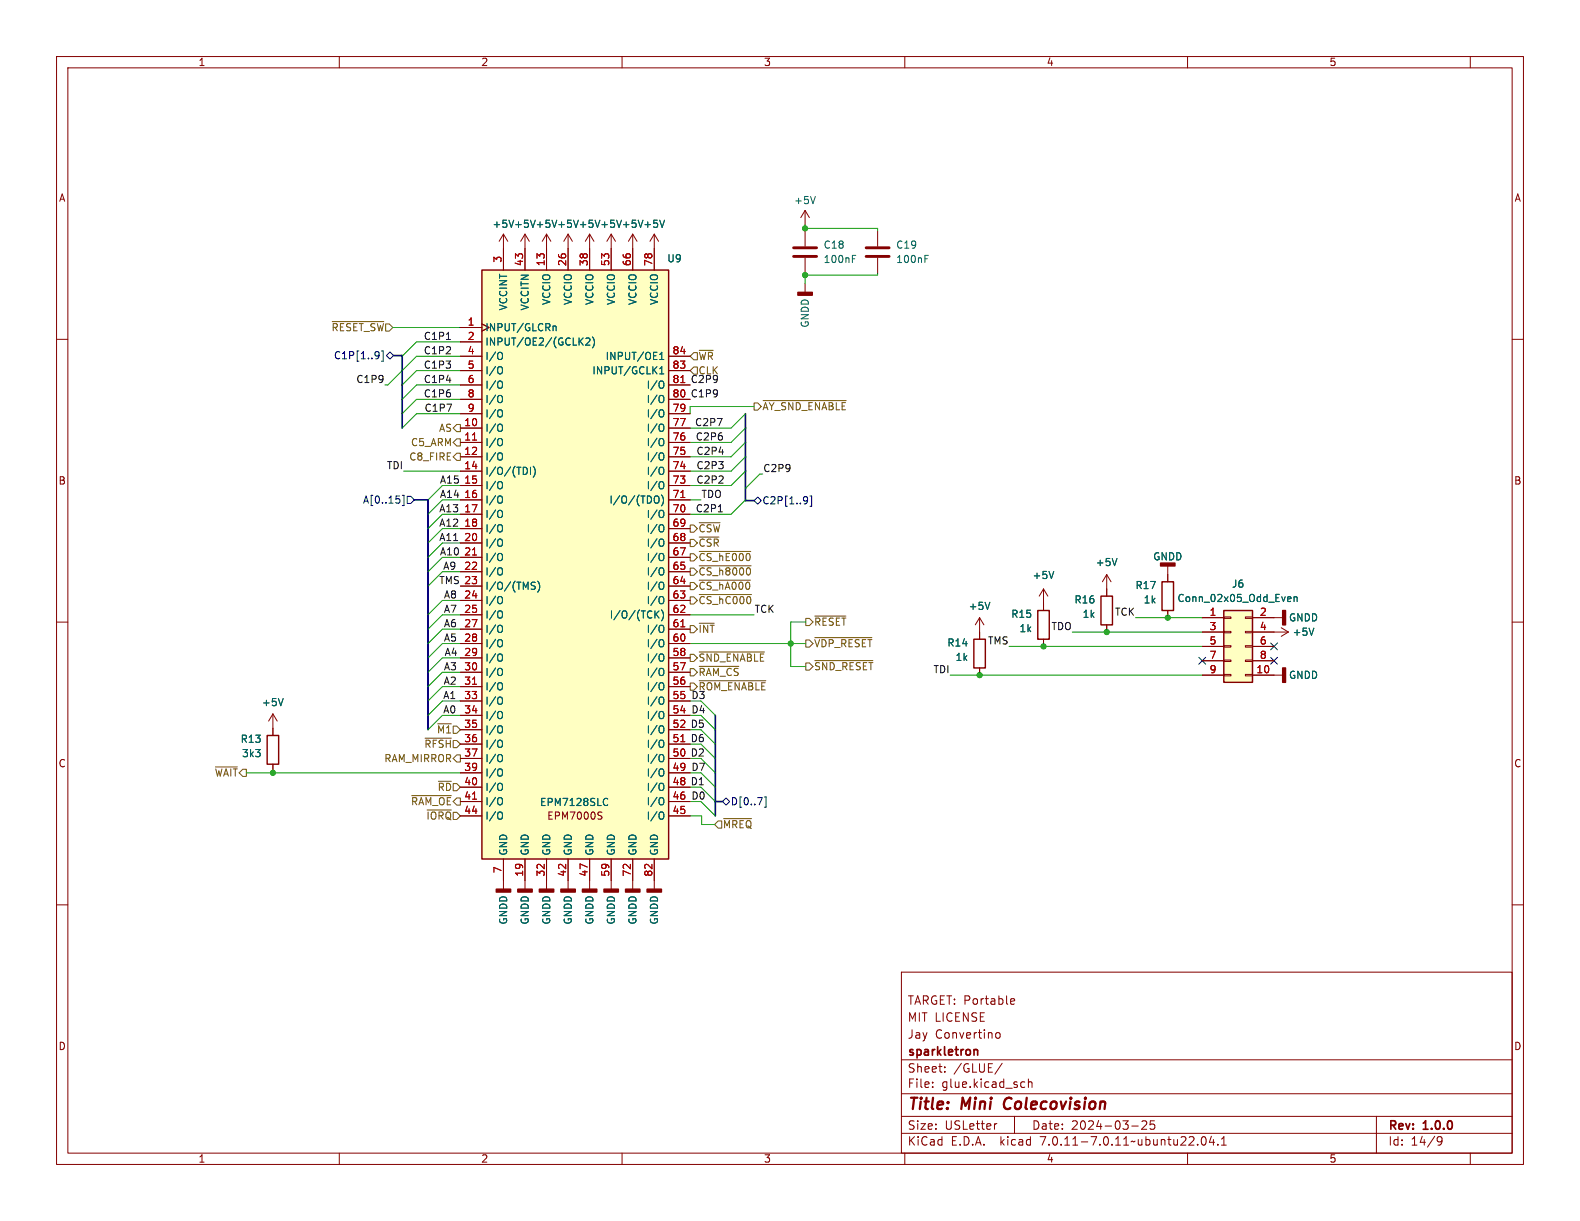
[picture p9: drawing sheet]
<svg xmlns="http://www.w3.org/2000/svg" width="279mm" height="216mm" viewBox="0 0 279 216" stroke-linecap="round" stroke-linejoin="round" font-family="sans-serif">
<g fill="none" stroke="#840000" stroke-width=".18">
<path d="M10 10h259.4v195.9h-259.4zM12 12h255.4v191.9h-255.4zM60 10v2M110 10v2M160 10v2M210 10v2M260 10v2M142.4 37.2v2.6M142.4 37.2l-.8 1.3M142.4 37.2l.7 1.3M10 60h2M81.4 57.9h3.8"/>
<path d="M85.2 57.3l1.3 .6-1.3 .6M89 41.4v6.4M89 41.4l-.7 1.3M89 41.4l.8 1.3M92.8 41.4v6.4M92.8 41.4l-.7 1.3M92.8 41.4l.8 1.3M96.6 41.4v6.4M96.6 41.4l-.7 1.3M96.6 41.4l.8 1.3M100.5 41.4v6.4M100.5 41.4l-.8 1.3"/>
<path d="M100.5 41.4l.7 1.3M104.3 41.4v6.4M104.3 41.4l-.8 1.3M104.3 41.4l.7 1.3M108.1 41.4v6.4M108.1 41.4l-.8 1.3M108.1 41.4l.7 1.3M111.9 41.4l-.8 1.3M111.9 41.4v6.4M111.9 41.4l.7 1.3M115.7 41.4v6.4M115.7 41.4l-.8 1.3"/>
<path d="M115.7 41.4l.8 1.3M142.4 40.8v2.8M142.4 45.6v2.8M142.4 50.2v1.5M155.2 40.8v2.8M155.2 45.6v2.8M267.4 60h2M81.4 75.7h3.8M81.4 78.2h3.8M81.4 60.5h3.8M81.4 63h3.8M81.4 65.5h3.8"/>
<path d="M81.4 68.1h3.8M81.4 73.2h3.8M81.4 70.6h3.8M118.2 75.7h3.8M118.2 78.2h3.8M118.2 63h3.8M118.2 65.5h3.8M118.2 68.1h3.8M118.2 73.2h3.8M118.2 70.6h3.8M81.4 80.8h3.8M81.4 83.3h3.8"/>
<path d="M81.4 85.9h3.8M81.4 88.4h3.8M81.4 90.9h3.8M81.4 93.5h3.8M81.4 96h3.8M81.4 98.6h3.8M118.2 80.8h3.8M118.2 83.3h3.8M118.2 85.9h3.8M118.2 88.4h3.8M118.2 90.9h3.8M118.2 93.5h3.8"/>
<path d="M118.2 96h3.8M118.2 98.6h3.8M10 110h2M81.4 101.1h3.8M81.4 103.6h3.8M81.4 106.2h3.8M81.4 108.7h3.8M81.4 111.3h3.8M81.4 113.8h3.8M81.4 116.3h3.8M81.4 118.9h3.8M118.2 101.1h3.8"/>
<path d="M118.2 103.6h3.8M118.2 106.2h3.8M118.2 108.7h3.8M118.2 111.3h3.8M118.2 113.8h3.8M118.2 116.3h3.8M118.2 118.9h3.8M173.2 109.2v3.8M173.2 118.1v1.3M173.2 109.2l-.7 1.3M173.2 109.2l.8 1.3M184.5 104.1l-.7 1.3"/>
<path d="M184.5 104.1v3.9M184.5 113v1.3M184.5 104.1l.8 1.3M195.7 101.6l-.8 1.3M195.7 101.6v3.8M195.7 110.5v1.3M195.7 101.6l.8 1.3M206.5 100.1v2.8M206.5 108v1.2M212.6 109.2h3.8M212.6 119.4h3.8M212.6 111.8h3.8"/>
<path d="M212.6 114.3h3.8M212.6 116.8h3.8M216.4 119.3h1.3v.2h-1.3zM216.4 116.7h1.3v.3h-1.3zM216.4 114.2h1.3v.2h-1.3zM216.4 111.6h1.3v.3h-1.3zM216.4 109.1h1.3v.2h-1.3zM220.2 119.3h1.3v.2h-1.3zM220.2 116.7h1.3v.3h-1.3zM220.2 114.2h1.3v.2h-1.3zM220.2 111.6h1.3v.3h-1.3zM220.2 109.1h1.3v.2h-1.3z"/>
<path d="M221.5 109.2h5.3M221.5 119.4h5.3M221.5 111.8h6.3M221.5 114.3h3.8M221.5 116.8h3.8M226.6 111l1.2 .8M227.8 111.8l-1.2 .7M267.4 110h2M48.3 126.2l-.8 1.3M48.3 126.2v3.8M48.3 135.1v1.3M48.3 126.2l.7 1.3"/>
<path d="M81.4 121.4h3.8M81.4 124h3.8M81.4 126.5h3.8M81.4 129h3.8M81.4 131.6h3.8M81.4 134.1h3.8M81.4 136.7h3.8M81.4 139.2h3.8M118.2 121.4h3.8M118.2 124h3.8M118.2 126.5h3.8M118.2 129h3.8"/>
<path d="M118.2 131.6h3.8M118.2 134.1h3.8M118.2 136.7h3.8M118.2 139.2h3.8M10 160h2M81.4 141.7h3.8M81.4 144.3h3.8M89 151.9v5.3M92.8 151.9v5.3M96.6 151.9v5.3M100.5 151.9v5.3M104.3 151.9v5.3"/>
<path d="M106 144.2l.3 .1 .1 .3-.2 .3h-.3M106 143.6h.4M108.1 151.9v5.3M111.9 151.9v5.3M115.7 151.9v5.3M118.2 141.7h3.8M118.2 144.3h3.8M267.4 160h2M159.4 171.9h108v32h-108zM178.7 177.4l.2 .2 .5-.1M178.7 176.8l.2-.2h.3l.2 .2v.1l-.7 .2M159.4 197.4h108"/>
<path d="M159.4 193.4h108M159.4 187.4h108M164.9 192.1v.2M164.9 191.4v.1M167.1 189.4v.2M167.1 188.7v.1M176.1 182.9l.3-.3 .3 .1 .2 .2v.4l-.2 .2-.3 .1-.3-.3M176.3 198.7l-.3 .1M177.2 188l-1.3 1.9M179.4 197.4v3M180.8 191.3l.4 .1M181.2 192.2l-.4 .1"/>
<path d="M181.9 191.4l.2-.1 .3 .1 .1 .9M181.9 190.8v1.5M200.1 199.1h1.2M201.9 198.3l.6-.1 .2 .1 .1 .3-.9 1.1h.9M204.1 198.2h-.7v.7l.2-.1h.5l.1 .2-.1 .5-.2 .2-.5-.2M243.4 197.4v6.5M60 203.9v2M110 203.9v2M159.4 200.4h108M160 203.9v2M210 203.9v2M211.8 202.3v.2"/>
<path d="M212.6 201.1l.2-.1a.81 .81 0 0 1 .6 .6 .81 .81 0 0 1-.3 .8l-.2 .1a.81 .81 0 0 1-.3-1.4zM214.2 200.9l-.3 1.1h.9M214.6 201.5v1M215.4 202.3v.2M216 202.5h.9M216 201.4l.4-.4v1.5M254.1 201.3l.3-.3 .5 .1a.99 .99 0 0 1-.3 1.4h-.3M254.1 201.6l.3 .3 .5-.1 .1-.2M260 203.9v2"/>
</g>
<path d="M177.8 194.4a1.27 1.27 0 0 0 0 1.6" fill="none" stroke="#840000" stroke-width=".4"/>
<path d="M172.3 185.6h.5l.1 1" fill="none" stroke="#840000" stroke-width=".3"/>
<g fill="#ffffc2" stroke="#ffffc2" stroke-width=".18">
<path d="M85.2 47.8h33v104.1h-33z"/>
<path d="M216.4 108h5.1v12.7h-5.1z"/>
</g>
<path d="M85.2 47.8h33v104.1h-33zM172.2 113h2v5.1h-2zM183.5 108h2v5h-2zM194.7 105.4h2v5.1h-2zM205.5 102.9h2v5.1h-2zM216.4 108h5.1v12.7h-5.1zM47.2 130h2.1v5.1h-2.1z" fill="none" stroke="#840000" stroke-width=".25"/>
<g fill="none" stroke="#006464" stroke-width=".18">
<path d="M117.5 38.9l-.4 1.3M144.2 34.7l-.4 1.3M97.9 57.7h.4v.8M103.1 59.8l-.7 .7M103.6 59.9l.5-.1 .2 .3-.8 .9h.8M104.8 59.6a1.46 1.46 0 0 1 0 1.9M150.7 45.8h.5M150.7 45.2h.6M163.6 45.8h.4M163.6 45.2h.6M88.5 75l.2 .1a.81 .81 0 0 1-.2 1.2M88.5 62.3l.2 .1a.81 .81 0 0 1-.2 1.2"/>
<path d="M88.5 64.8l.2 .1a.81 .81 0 0 1-.2 1.2M88.5 67.4h.2a.81 .81 0 0 1-.2 1.3M88.5 69.9l.2 .1a.81 .81 0 0 1-.2 1.2M88.5 72.5h.2a.81 .81 0 0 1-.2 1.2M88.5 77.5l.2 .1a.81 .81 0 0 1-.2 1.2M102.6 60.3l.5 .7M116.7 66.1h.7M116.7 62.7l.3-.4v1.3M116.7 65.2l.3-.4v1.3M116.7 63.6h.7M117.1 67.4h.1a.81 .81 0 0 1-.1 1.3M117.1 69.9l.1 .1a.81 .81 0 0 1-.1 1.2"/>
<path d="M117.1 72.5h.1a.81 .81 0 0 1-.1 1.2M117.1 75l.1 .1a.81 .81 0 0 1-.1 1.2M117.1 77.5l.1 .1a.81 .81 0 0 1-.1 1.2M88.5 80.1h.2a.81 .81 0 0 1-.2 1.3M88.5 85.2h.2a.81 .81 0 0 1-.2 1.2M88.5 87.7l.2 .1a.81 .81 0 0 1-.2 1.2M88.5 90.2l.2 .1a.81 .81 0 0 1-.2 1.2M88.5 92.8h.2a.81 .81 0 0 1-.2 1.3M88.5 95.3l.2 .1a.81 .81 0 0 1-.2 1.2M88.5 97.9h.2a.81 .81 0 0 1-.2 1.2M93 82.7l.3 .5-.3 .6M93.8 82.6v1.3"/>
<path d="M94.3 82.4a1.46 1.46 0 0 1 0 2M115.9 87.8l.1-.1a.43 .43 0 0 1 .5 .4v.4a.42 .42 0 0 1-.2 .4 .42 .42 0 0 1-.4 0M117 87.5a1.46 1.46 0 0 1 0 2M117.1 80.1h.1a.81 .81 0 0 1-.1 1.3M117.1 82.6l.1 .1a.81 .81 0 0 1-.1 1.2M117.1 85.2h.1a.81 .81 0 0 1-.1 1.2M117.1 90.2l.1 .1a.81 .81 0 0 1-.1 1.2M117.1 92.8h.1a.81 .81 0 0 1-.1 1.3M117.1 95.3l.1 .1a.81 .81 0 0 1-.1 1.2M117.1 97.9h.1a.81 .81 0 0 1-.1 1.2M197.5 98.8l-.4 1.2M88.5 100.4l.2 .1a.81 .81 0 0 1-.2 1.2"/>
<path d="M88.5 105.5h.2a.81 .81 0 0 1-.2 1.3M88.5 108l.2 .1a.81 .81 0 0 1-.2 1.2M88.5 110.6h.2a.81 .81 0 0 1-.2 1.2M88.5 113.1l.2 .1a.81 .81 0 0 1-.2 1.2M88.5 115.6l.2 .1a.81 .81 0 0 1-.2 1.2M88.5 118.2h.2a.81 .81 0 0 1-.2 1.3M93.9 103.3l.8 .5-.3 .4h-.5M94.7 103l-.5-.1-.3 .3M95.1 102.8a1.46 1.46 0 0 1 0 1.9M115.8 108v1.3M116 108.6l.5 .7M116.5 108l-.7 .7"/>
<path d="M117 107.8a1.46 1.46 0 0 1 0 2M117.1 100.4l.1 .1a.81 .81 0 0 1-.1 1.2M117.1 102.9l.1 .1a.81 .81 0 0 1-.1 1.2M117.1 105.5h.1a.81 .81 0 0 1-.1 1.3M117.1 110.6h.1a.81 .81 0 0 1-.1 1.2M117.1 113.1l.1 .1a.81 .81 0 0 1-.1 1.2M117.1 115.6l.1 .1a.81 .81 0 0 1-.1 1.2M117.1 118.2h.1a.81 .81 0 0 1-.1 1.3M175 106.5l-.4 1.3M186.3 101l-.4 1.3M227.9 105.5l.3 .1 .1 .2-.6 .1M228.2 106.3l-.3 .1"/>
<path d="M228.8 105.6l.2-.1 .3 .1 .1 .8M228.8 105.5v.9M232.3 111.1l-.4 1.2M50.1 123.5l-.4 1.3M88.5 120.7l.2 .1a.81 .81 0 0 1-.2 1.2M88.5 123.3h.2a.81 .81 0 0 1-.2 1.2M88.5 125.8l.2 .1a.81 .81 0 0 1-.2 1.2M88.5 128.3l.2 .1a.81 .81 0 0 1-.2 1.2M88.5 130.9h.2a.81 .81 0 0 1-.2 1.3M88.5 133.4l.2 .1a.81 .81 0 0 1-.2 1.2M88.5 136h.2a.81 .81 0 0 1-.2 1.2M88.5 138.5l.2 .1a.81 .81 0 0 1-.2 1.2"/>
<path d="M117.1 120.7l.1 .1a.81 .81 0 0 1-.1 1.2M117.1 123.3h.1a.81 .81 0 0 1-.1 1.2M117.1 125.8l.1 .1a.81 .81 0 0 1-.1 1.2M117.1 128.3l.1 .1a.81 .81 0 0 1-.1 1.2M117.1 130.9h.1a.81 .81 0 0 1-.1 1.3M117.1 133.4l.1 .1a.81 .81 0 0 1-.1 1.2M117.1 136h.1a.81 .81 0 0 1-.1 1.2M117.1 138.5l.1 .1a.81 .81 0 0 1-.1 1.2M88.5 141l.2 .1a.81 .81 0 0 1-.2 1.2M88.5 143.6h.2a.81 .81 0 0 1-.2 1.3M107.1 141.2l.4 .1M107.5 142.3l-.4 .1"/>
<path d="M117.1 143.6h.1a.81 .81 0 0 1-.1 1.3M117.1 141l.1 .1a.81 .81 0 0 1-.1 1.2"/>
</g>
<path d="M83.6 77.8h.7M120.4 67.7h.7M83.6 98.1h.7M120.4 88h.7M120.4 110.8h.7M83.6 121h.7M120.4 131.2h.7M83.6 141.3h.7" fill="none" stroke="#a90000" stroke-width=".18"/>
<g fill="#840000" stroke="#840000" stroke-width=".25">
<path d="M99.2 157.2h2.5v.5h-2.5z"/>
<path d="M91.6 157.2h2.5v.5h-2.5z"/>
<path d="M114.4 157.2h2.6v.5h-2.6z"/>
<path d="M106.8 157.2h2.5v.5h-2.5z"/>
<path d="M95.4 157.2h2.5v.5h-2.5z"/>
<path d="M87.8 157.2h2.5v.5h-2.5z"/>
<path d="M103 157.2h2.5v.5h-2.5z"/>
<path d="M110.6 157.2h2.6v.5h-2.6z"/>
<path d="M226.8 108h.5v2.5h-.5z"/>
<path d="M226.8 118.1h.5v2.6h-.5z"/>
<path d="M141.1 51.7h2.5v.5h-2.5z"/>
<path d="M205.2 99.6h2.6v.5h-2.6z"/>
</g>
<path d="M140.3 45.3h4.1M140.3 43.8h4.1M153.2 45.3h4M153.2 43.8h4" fill="none" stroke="#840000" stroke-width=".51"/>
<g fill="none" stroke="#725600" stroke-width=".18">
<path d="M58.8 56.9h9.1M80.1 78.2l.7-.6h.6v1.3h-.6zM80.8 75.1h.6v1.2h-.6l-.7-.6zM122.7 62.4h.6v1.2h-.6l-.7-.6zM122.7 64.9h.6v1.3h-.6l-.7-.7zM123.6 61.9h2.5M133.3 71.2h.7l.6 .7-.6 .6h-.7zM134.9 70.8h14.7M80.8 80.1h.6v1.3h-.6l-.7-.6zM122 95.4h.7l.6 .6-.6 .6h-.7zM122 92.8h.7l.6 .7-.6 .6h-.7zM122 97.9h.7l.6 .7-.6 .6h-.7z"/>
<path d="M123.6 95h3.5M123.6 92.4h3.7M123.6 97.5h9.2M122 115.7h.7l.6 .6-.6 .7h-.7zM122 118.2h.7l.6 .7-.6 .6h-.7zM122 110.6h.7l.6 .7-.6 .6h-.7zM122 103h.7l.6 .6-.6 .7h-.7zM122 100.5h.7l.6 .6-.6 .6h-.7zM122 105.5h.7l.6 .7-.6 .6h-.7zM123.6 115.3h11.6M123.6 117.8h7M123.6 110.2h2.7"/>
<path d="M123.6 102.6h9.1M123.6 100h9.2M123.6 105.1h9.3M142.5 109.3h.6l.7 .7-.7 .6h-.6zM142.5 113.2h.6l.7 .6-.7 .6h-.6zM142.5 117.2h.6l.7 .7-.7 .6h-.6zM144.1 108.9h5.5M144.1 112.7h10.1M144.1 116.8h10.3M38.1 135.6h3.9M75.2 130.5h4.6M77.4 128h2.4"/>
<path d="M77.5 138.1h2.3M80.8 133.5h.6v1.2h-.6l-.7-.6zM122 120.8h.7l.6 .6-.6 .6h-.7zM123.6 120.4h11.8M72.8 140.7h7M75.5 143.2h4.3M127 145.2h.6v1.2h-.6l-.6-.6zM128 144.8h4.9"/>
</g>
<g fill="none" stroke="#000084" stroke-width=".18">
<path d="M66.8 62.2l.2 .1a1.03 1.03 0 0 1-.2 1.1M67 62.7l-.2 .3M67.5 62.1h.3v1.8h-.3M68.3 62.9l.7-.7 .6 .7-.6 .6zM70.7 88.3v.6M71.1 87.6h.3v1.8h-.3M72 87.8h.6l.7 .6-.7 .6h-.6zM133.3 88.5l.7-.6 .6 .6-.6 .7zM142.6 87.8l.1 .1a1.03 1.03 0 0 1-.1 1.1M142.8 88.4l-.2 .2M143.2 87.7h.3v1.8h-.3M212 116.2l1.2 1.2"/>
<path d="M213.2 116.2l-1.2 1.2M224.7 113.7l1.2 1.2M224.7 116.2l1.2 1.2M225.9 113.7l-1.2 1.2M225.9 116.2l-1.2 1.2M127.8 141.7l.6-.6 .6 .6-.6 .7zM135.2 140.9h.3v1.8h-.3"/>
</g>
<path d="M78.9 60h.8M127 90.5h.8" fill="none" stroke="#0f0f0f" stroke-width=".18"/>
<path d="M69.6 62.9h1.5v12.8M131.8 73.2v15.3h1.5M73.2 88.4h2.5v40.6M126.5 126.5v17.8M126.5 141.7h1.3" fill="none" stroke="#000084" stroke-width=".3"/>
<g fill="none" stroke="#009600" stroke-width=".18">
<path d="M142.4 39.8v1M69.5 57.9h11.9M142.4 48.4v1.8M142.4 40.4h12.8v.4M155.2 48.4v.2h-12.8M81.4 70.6h-7.7l-2.6 2.6M81.4 73.2h-7.7l-2.6 2.5M81.4 60.5h-7.7l-2.6 2.5M81.4 63h-7.7l-5.1 5.1h-.5M81.4 68.1h-7.7l-2.6 2.5M81.4 65.5h-7.7l-2.6 2.6M131.8 78.2l-2.5 2.6h-7.3"/>
<path d="M131.8 73.2l-2.5 2.5h-7.3M131.8 75.7l-2.5 2.5h-7.3M133.3 71.9h-11.3v1.3M71.4 83.3h10M81.4 90.9h-3.2l-2.5 2.6M81.4 85.9h-3.2l-2.5 2.5M81.4 88.4h-3.2l-2.5 2.5M81.4 93.5h-3.2l-2.5 2.5M81.4 96h-3.2l-2.5 2.6M81.4 98.6h-3.2l-2.5 2.5M122 88.4h2M131.8 88.4l-2.5 2.5h-7.3"/>
<path d="M131.8 83.3l-2.5 2.6h-7.3M131.8 80.8l-2.5 2.5h-7.3M134.4 83.8l-2.6 2.6M81.4 111.3h-3.2l-2.5 2.5M81.4 101.1h-3.2l-2.5 2.5M81.4 108.7h-3.2l-2.5 2.6M81.4 113.8h-3.2l-2.5 2.5M81.4 106.2h-3.2l-2.5 2.5M81.4 116.3h-3.2l-2.5 2.6M81.4 118.9h-3.2l-2.5 2.5M122 108.7h11.3M122 113.8h20.5"/>
<path d="M142.5 110h-2.7v7.9h2.7M168 119.4h44.6M178.4 114.3h34.2M189.6 111.8h23M200.8 109.2h11.8M43.6 136.7h37.8M48.3 136.4v.3M81.4 124h-3.2l-2.5 2.5M81.4 121.4h-3.2l-2.5 2.6M81.4 126.5h-3.2l-2.5 2.5M124 124l2.5 2.5M124 134.1l2.5 2.6"/>
<path d="M124 136.7l2.5 2.5M124 131.6l2.5 2.5M124 129l2.5 2.6M124 126.5l2.5 2.5M124 139.2l2.5 2.5M122 144.3h2.1v1.5h2.3M124 141.7l2.5 2.6"/>
</g>
<g fill="#009600" stroke="#009600" stroke-width=".18">
<circle cx="139.8" cy="113.8" r=".46"/>
<circle cx="142.4" cy="48.6" r=".46"/>
<circle cx="142.4" cy="40.4" r=".46"/>
<circle cx="48.3" cy="136.7" r=".46"/>
<circle cx="173.2" cy="119.4" r=".46"/>
<circle cx="184.5" cy="114.3" r=".46"/>
<circle cx="206.5" cy="109.2" r=".46"/>
<circle cx="195.7" cy="111.8" r=".46"/>
</g>
<g font-size="2.8" fill="#840000">
<text x="160.4" y="196.8">Title:</text>
<text x="170.1" y="196.8">Mini</text>
<text x="178.4" y="196.8">Colecovision</text>
</g>
<g font-size="2.1" fill="#840000">
<text x="160.4" y="177.9">TARGET: Portable</text>
<text x="160.4" y="183.9">Jay</text>
<text x="160.4" y="180.9">MIT LICENSE</text>
<text x="165.3" y="183.9">Convertino</text>
<text x="160.4" y="189.9">Sheet:</text>
<text x="160.4" y="187.1">sparkletron</text>
<text x="168.6" y="189.9">/GLUE/</text>
<text x="160.4" y="192.6">File:</text>
<text x="166.5" y="192.6">glue.kicad_sch</text>
<text x="160.4" y="202.8">KiCad</text>
<text x="160.4" y="200">Size:</text>
<text x="167.1" y="200">USLetter</text>
<text x="168.1" y="202.8">E.D.A.</text>
<text x="177" y="202.8">kicad</text>
<text x="182.4" y="200">Date:</text>
<text x="184.2" y="202.8">7.0.11-7.0.11~ubuntu22.04.1</text>
<text x="189.4" y="200">2024-03-25</text>
<text x="245.4" y="200.2">Rev:</text>
<text x="245.4" y="202.8">Id:</text>
<text x="249.5" y="202.8">14/9</text>
<text x="251.8" y="200.2">1.0.0</text>
</g>
<g font-size="1.8" fill="#840000">
<text x="35" y="11.9">1</text>
<text x="85" y="11.9">2</text>
<text x="135" y="11.9">3</text>
<text x="185" y="11.9">4</text>
<text x="235" y="11.9">5</text>
<text x="10.3" y="35.9">A</text>
<text x="267.7" y="35.9">A</text>
<text x="10.3" y="85.9">B</text>
<text x="267.7" y="85.9">B</text>
<text x="10.3" y="135.9">C</text>
<text x="267.7" y="135.9">C</text>
<text x="96.7" y="145.1">EPM7000S</text>
<text x="10.3" y="185.9">D</text>
<text x="267.7" y="185.9">D</text>
<text x="35" y="205.8">1</text>
<text x="85" y="205.8">2</text>
<text x="135" y="205.8">3</text>
<text x="185" y="205.8">4</text>
<text x="235" y="205.8">5</text>
</g>
<g font-size="1.8" fill="#006464">
<text x="87" y="40.5">+5V +5V +5V +5V +5V +5V +5V +5V</text>
<text x="140.3" y="36.3">+5V</text>
<text x="117.9" y="46.6">U9</text>
<text x="145.6" y="46.7">100nF</text>
<text x="145.6" y="44.2">C18</text>
<text x="158.4" y="46.7">100nF</text>
<text x="158.4" y="44.2">C19</text>
<text x="85.7" y="58.8">INPUT/GLCRn</text>
<text x="89.9" y="55" transform="rotate(-90 89.9 55)">VCCINT</text>
<text x="93.7" y="55" transform="rotate(-90 93.7 55)">VCCITN</text>
<text x="97.5" y="54" transform="rotate(-90 97.5 54)">VCCIO</text>
<text x="101.3" y="54" transform="rotate(-90 101.3 54)">VCCIO</text>
<text x="105.1" y="54" transform="rotate(-90 105.1 54)">VCCIO</text>
<text x="108.9" y="54" transform="rotate(-90 108.9 54)">VCCIO</text>
<text x="112.8" y="54" transform="rotate(-90 112.8 54)">VCCIO</text>
<text x="116.6" y="54" transform="rotate(-90 116.6 54)">VCCIO</text>
<text x="143.2" y="58" transform="rotate(-90 143.2 58)">GNDD</text>
<text x="85.7" y="61.3">INPUT/OE2/(GCLK2)</text>
<text x="85.7" y="63.9">I/O</text>
<text x="107" y="63.9">INPUT/OE1</text>
<text x="85.7" y="66.4">I/O</text>
<text x="85.7" y="68.9">I/O</text>
<text x="85.7" y="71.5">I/O</text>
<text x="104.6" y="66.4">INPUT/GCLK1</text>
<text x="114.3" y="71.5">I/O</text>
<text x="114.3" y="68.9">I/O</text>
<text x="85.7" y="76.6">I/O</text>
<text x="85.7" y="74">I/O</text>
<text x="114.3" y="76.6">I/O</text>
<text x="114.3" y="74">I/O</text>
<text x="85.7" y="79.1">I/O</text>
<text x="85.7" y="81.6">I/O</text>
<text x="114.3" y="81.6">I/O</text>
<text x="114.3" y="79.1">I/O</text>
<text x="85.7" y="84.2">I/O/(TDI)</text>
<text x="85.7" y="86.7">I/O</text>
<text x="85.7" y="89.3">I/O</text>
<text x="107.7" y="89.3">I/O/(TDO)</text>
<text x="114.3" y="86.7">I/O</text>
<text x="114.3" y="84.2">I/O</text>
<text x="85.7" y="91.8">I/O</text>
<text x="85.7" y="94.3">I/O</text>
<text x="114.3" y="94.3">I/O</text>
<text x="114.3" y="91.8">I/O</text>
<text x="85.7" y="96.9">I/O</text>
<text x="85.7" y="99.4">I/O</text>
<text x="85.7" y="102">I/O</text>
<text x="114.3" y="102">I/O</text>
<text x="114.3" y="99.4">I/O</text>
<text x="114.3" y="96.9">I/O</text>
<text x="193.7" y="100.3">+5V</text>
<text x="203.8" y="99.3">GNDD</text>
<text x="85.7" y="104.5">I/O/(TMS)</text>
<text x="85.7" y="107">I/O</text>
<text x="114.3" y="107">I/O</text>
<text x="114.3" y="104.5">I/O</text>
<text x="182.5" y="102.6">+5V</text>
<text x="189.9" y="106.9">R16</text>
<text x="200.7" y="104.4">R17</text>
<text x="202.1" y="106.9">1k</text>
<text x="208.1" y="106.7">Conn_02x05_Odd_Even</text>
<text x="217.8" y="104.1">J6</text>
<text x="85.7" y="109.6">I/O</text>
<text x="85.7" y="112.1">I/O</text>
<text x="107.7" y="109.6">I/O/(TCK)</text>
<text x="114.3" y="112.1">I/O</text>
<text x="171.2" y="108.1">+5V</text>
<text x="178.7" y="109.4">R15</text>
<text x="180.2" y="112">1k</text>
<text x="191.4" y="109.4">1k</text>
<text x="227.8" y="110.1">GNDD</text>
<text x="228.5" y="112.6">+5V</text>
<text x="85.7" y="114.7">I/O</text>
<text x="85.7" y="117.2">I/O</text>
<text x="85.7" y="119.7">I/O</text>
<text x="114.3" y="119.7">I/O</text>
<text x="114.3" y="117.2">I/O</text>
<text x="114.3" y="114.7">I/O</text>
<text x="167.4" y="114.5">R14</text>
<text x="168.9" y="117.1">1k</text>
<text x="46.2" y="125.1">+5V</text>
<text x="85.7" y="122.3">I/O</text>
<text x="85.7" y="124.8">I/O</text>
<text x="114.3" y="124.8">I/O</text>
<text x="114.3" y="122.3">I/O</text>
<text x="227.8" y="120.2">GNDD</text>
<text x="42.5" y="131.5">R13</text>
<text x="85.7" y="127.4">I/O</text>
<text x="85.7" y="129.9">I/O</text>
<text x="114.3" y="129.9">I/O</text>
<text x="114.3" y="127.4">I/O</text>
<text x="42.7" y="134.1">3k3</text>
<text x="85.7" y="132.4">I/O</text>
<text x="85.7" y="135">I/O</text>
<text x="85.7" y="137.5">I/O</text>
<text x="114.3" y="137.5">I/O</text>
<text x="114.3" y="135">I/O</text>
<text x="114.3" y="132.4">I/O</text>
<text x="85.7" y="140.1">I/O</text>
<text x="85.7" y="142.6">I/O</text>
<text x="95.4" y="142.7">EPM7128SLC</text>
<text x="114.3" y="142.6">I/O</text>
<text x="114.3" y="140.1">I/O</text>
<text x="85.7" y="145.1">I/O</text>
<text x="114.3" y="145.1">I/O</text>
<text x="89.9" y="151.4" transform="rotate(-90 89.9 151.4)">GND</text>
<text x="93.7" y="151.4" transform="rotate(-90 93.7 151.4)">GND</text>
<text x="97.5" y="151.4" transform="rotate(-90 97.5 151.4)">GND</text>
<text x="101.3" y="151.4" transform="rotate(-90 101.3 151.4)">GND</text>
<text x="105.1" y="151.4" transform="rotate(-90 105.1 151.4)">GND</text>
<text x="108.9" y="151.4" transform="rotate(-90 108.9 151.4)">GND</text>
<text x="112.8" y="151.4" transform="rotate(-90 112.8 151.4)">GND</text>
<text x="116.6" y="151.4" transform="rotate(-90 116.6 151.4)">GND</text>
<text x="89.9" y="163.6" transform="rotate(-90 89.9 163.6)">GNDD</text>
<text x="93.7" y="163.6" transform="rotate(-90 93.7 163.6)">GNDD</text>
<text x="97.5" y="163.6" transform="rotate(-90 97.5 163.6)">GNDD</text>
<text x="101.3" y="163.6" transform="rotate(-90 101.3 163.6)">GNDD</text>
<text x="105.1" y="163.6" transform="rotate(-90 105.1 163.6)">GNDD</text>
<text x="108.9" y="163.6" transform="rotate(-90 108.9 163.6)">GNDD</text>
<text x="112.8" y="163.6" transform="rotate(-90 112.8 163.6)">GNDD</text>
<text x="116.6" y="163.6" transform="rotate(-90 116.6 163.6)">GNDD</text>
</g>
<g font-size="1.8" fill="#a90000">
<text x="88.8" y="46.6" transform="rotate(-90 88.8 46.6)">3</text>
<text x="92.6" y="47.2" transform="rotate(-90 92.6 47.2)">43</text>
<text x="96.4" y="47.2" transform="rotate(-90 96.4 47.2)">13</text>
<text x="100.2" y="47.2" transform="rotate(-90 100.2 47.2)">26</text>
<text x="104" y="47.2" transform="rotate(-90 104 47.2)">38</text>
<text x="107.8" y="47.2" transform="rotate(-90 107.8 47.2)">53</text>
<text x="111.6" y="47.2" transform="rotate(-90 111.6 47.2)">66</text>
<text x="115.4" y="47.2" transform="rotate(-90 115.4 47.2)">78</text>
<text x="82.6" y="57.7">1</text>
<text x="82.6" y="60.2">2</text>
<text x="82.6" y="62.7">4</text>
<text x="82.6" y="65.3">5</text>
<text x="118.8" y="65.3">83</text>
<text x="118.8" y="62.7">84</text>
<text x="82.6" y="67.8">6</text>
<text x="82.6" y="70.4">8</text>
<text x="118.8" y="70.4">80</text>
<text x="118.8" y="67.8">81</text>
<text x="82" y="75.4">10</text>
<text x="82" y="78">11</text>
<text x="82.6" y="72.9">9</text>
<text x="118.8" y="78">76</text>
<text x="118.8" y="75.4">77</text>
<text x="118.8" y="72.9">79</text>
<text x="82" y="80.5">12</text>
<text x="82" y="83.1">14</text>
<text x="118.8" y="83.1">74</text>
<text x="118.8" y="80.5">75</text>
<text x="82" y="85.6">15</text>
<text x="82" y="88.1">16</text>
<text x="118.8" y="88.1">71</text>
<text x="118.8" y="85.6">73</text>
<text x="82" y="90.7">17</text>
<text x="82" y="93.2">18</text>
<text x="82" y="95.8">20</text>
<text x="118.8" y="95.8">68</text>
<text x="118.8" y="93.2">69</text>
<text x="118.8" y="90.7">70</text>
<text x="82" y="98.3">21</text>
<text x="82" y="100.8">22</text>
<text x="118.8" y="100.8">65</text>
<text x="118.8" y="98.3">67</text>
<text x="82" y="105.9">24</text>
<text x="82" y="103.4">23</text>
<text x="118.8" y="105.9">63</text>
<text x="118.8" y="103.4">64</text>
<text x="82" y="108.5">25</text>
<text x="82" y="111">27</text>
<text x="82" y="113.5">28</text>
<text x="118.8" y="113.5">60</text>
<text x="118.8" y="111">61</text>
<text x="118.8" y="108.5">62</text>
<text x="213.8" y="109">1</text>
<text x="213.8" y="111.5">3</text>
<text x="222.7" y="109">2</text>
<text x="222.7" y="111.5">4</text>
<text x="82" y="116.1">29</text>
<text x="82" y="118.6">30</text>
<text x="118.8" y="118.6">57</text>
<text x="118.8" y="116.1">58</text>
<text x="213.8" y="114">5</text>
<text x="213.8" y="116.6">7</text>
<text x="213.8" y="119.1">9</text>
<text x="222.1" y="119.1">10</text>
<text x="222.7" y="114">6</text>
<text x="222.7" y="116.6">8</text>
<text x="82" y="121.2">31</text>
<text x="82" y="123.7">33</text>
<text x="118.8" y="123.7">55</text>
<text x="118.8" y="121.2">56</text>
<text x="82" y="126.2">34</text>
<text x="82" y="128.8">35</text>
<text x="82" y="131.3">36</text>
<text x="118.8" y="131.3">51</text>
<text x="118.8" y="128.8">52</text>
<text x="118.8" y="126.2">54</text>
<text x="82" y="133.9">37</text>
<text x="82" y="136.4">39</text>
<text x="118.8" y="136.4">49</text>
<text x="118.8" y="133.9">50</text>
<text x="82" y="138.9">40</text>
<text x="82" y="141.5">41</text>
<text x="118.8" y="141.5">46</text>
<text x="118.8" y="138.9">48</text>
<text x="82" y="144">44</text>
<text x="118.8" y="144">45</text>
<text x="88.8" y="154.5" transform="rotate(-90 88.8 154.5)">7</text>
<text x="92.6" y="155.1" transform="rotate(-90 92.6 155.1)">19</text>
<text x="96.4" y="155.1" transform="rotate(-90 96.4 155.1)">32</text>
<text x="100.2" y="155.1" transform="rotate(-90 100.2 155.1)">42</text>
<text x="104" y="155.1" transform="rotate(-90 104 155.1)">47</text>
<text x="107.8" y="155.1" transform="rotate(-90 107.8 155.1)">59</text>
<text x="111.6" y="155.1" transform="rotate(-90 111.6 155.1)">72</text>
<text x="115.4" y="155.1" transform="rotate(-90 115.4 155.1)">82</text>
</g>
<g font-size="1.8" fill="#725600">
<text x="58.5" y="58.8">~{RESET_SW}</text>
<text x="123.4" y="63.9">~{WR}</text>
<text x="77.5" y="76.6">AS</text>
<text x="134.7" y="72.7">~{AY_SND_ENABLE}</text>
<text x="72.3" y="81.6">C8_FIRE</text>
<text x="72.6" y="79.1">C5_ARM</text>
<text x="123.4" y="94.3">~{CSW}</text>
<text x="123.4" y="102">~{CS_h8000}</text>
<text x="123.4" y="96.9">~{CSR}</text>
<text x="123.4" y="99.4">~{CS_hE000}</text>
<text x="123.4" y="104.5">~{CS_hA000}</text>
<text x="123.4" y="107">~{CS_hC000}</text>
<text x="123.4" y="112.1">~{INT}</text>
<text x="143.9" y="110.8">~{RESET}</text>
<text x="123.4" y="117.2">~{SND_ENABLE}</text>
<text x="123.4" y="119.7">~{RAM_CS}</text>
<text x="143.9" y="114.7">~{VDP_RESET}</text>
<text x="143.9" y="118.7">~{SND_RESET}</text>
<text x="123.4" y="122.3">~{ROM_ENABLE}</text>
<text x="77.2" y="129.9">~{M1}</text>
<text x="37.9" y="137.5">~{WAIT}</text>
<text x="67.9" y="135">RAM_MIRROR</text>
<text x="74.9" y="132.4">~{RFSH}</text>
<text x="72.6" y="142.6">~{RAM_OE}</text>
<text x="77.3" y="140.1">~{RD}</text>
<text x="75.3" y="145.1">~{IORQ}</text>
<text x="127.7" y="146.7">~{MREQ}</text>
</g>
<g font-size="1.8" fill="#000084">
<text x="58.9" y="63.7">C1P[1..9]</text>
<text x="64.1" y="89.3">A[0..15]</text>
<text x="134.7" y="89.4">C2P[1..9]</text>
<text x="129.1" y="142.6">D[0..7]</text>
</g>
<g font-size="1.8" fill="#0f0f0f">
<text x="74.8" y="60.2">C1P1</text>
<text x="74.8" y="65.3">C1P3</text>
<text x="74.8" y="62.7">C1P2</text>
<text x="62.9" y="67.8">C1P9</text>
<text x="74.8" y="70.4">C1P6</text>
<text x="74.8" y="67.8">C1P4</text>
<text x="122" y="67.8">C2P9</text>
<text x="122" y="70.4">C1P9</text>
<text x="123.4" y="66.4">CLK</text>
<text x="75" y="72.9">C1P7</text>
<text x="122.8" y="75.4">C2P7</text>
<text x="122.9" y="78">C2P6</text>
<text x="68.3" y="83.1">TDI</text>
<text x="123.1" y="83.1">C2P3</text>
<text x="123.1" y="80.5">C2P4</text>
<text x="77.7" y="85.6">A15</text>
<text x="77.7" y="88.1">A14</text>
<text x="123.1" y="85.6">C2P2</text>
<text x="124" y="88.1">TDO</text>
<text x="77.6" y="90.7">A13</text>
<text x="77.6" y="95.8">A11</text>
<text x="77.6" y="93.2">A12</text>
<text x="122.9" y="90.7">C2P1</text>
<text x="77.7" y="98.3">A10</text>
<text x="78.3" y="100.8">A9</text>
<text x="77.6" y="103.4">TMS 23</text>
<text x="78.4" y="105.9">A8</text>
<text x="78.4" y="108.5">A7</text>
<text x="78.4" y="113.5">A5</text>
<text x="78.4" y="111">A6</text>
<text x="133.3" y="108.5">TCK</text>
<text x="185.8" y="111.5">TDO</text>
<text x="197.1" y="109">TCK</text>
<text x="78.4" y="118.6">A3</text>
<text x="78.5" y="116.1">A4</text>
<text x="165" y="119.1">TDI</text>
<text x="174.6" y="114">TMS</text>
<text x="78.3" y="123.7">A1</text>
<text x="78.4" y="121.2">A2</text>
<text x="78.3" y="126.2">A0</text>
</g>
<g font-size="1.8" fill="#009600">
<text x="134.9" y="83.6">C2P9</text>
<text x="122.2" y="123.7">D3</text>
<text x="122" y="131.3">D6</text>
<text x="122" y="128.8">D5</text>
<text x="122.2" y="126.2">D4</text>
<text x="122" y="133.9">D2</text>
<text x="122.2" y="136.4">D7</text>
<text x="122" y="138.9">D1</text>
<text x="122.2" y="141.5">D0</text>
</g>
</svg>
